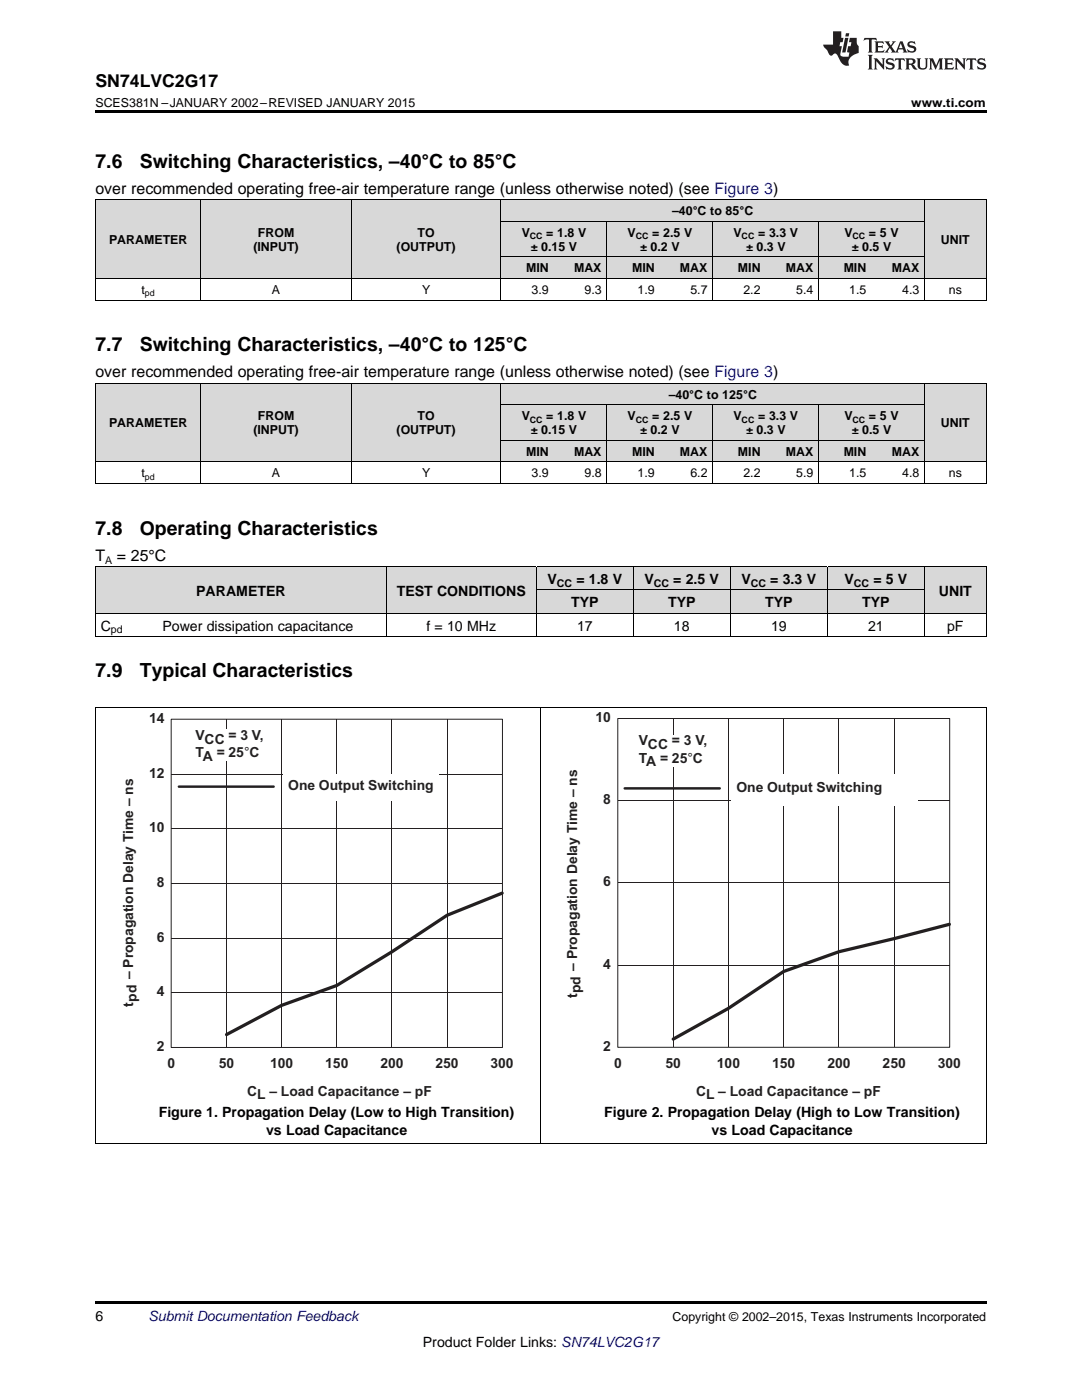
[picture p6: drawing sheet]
<svg xmlns="http://www.w3.org/2000/svg" width="216mm" height="279mm" viewBox="0 0 216 279" stroke-linecap="round" stroke-linejoin="round" font-family="sans-serif">
<g fill="#d8d8d8">
<path d="M19 113.1h12.4v9.3h-12.4z"/>
<path d="M31.4 113.1h45.7v9.3h-45.7z"/>
<path d="M77.1 113.1h30v9.3h-30z"/>
<path d="M107.1 117.8h19.3v4.6h-19.3z"/>
<path d="M126.4 117.8h19.4v4.6h-19.4z"/>
<path d="M145.8 117.8h19.3v4.6h-19.3z"/>
<path d="M165.1 117.8h19.4v4.6h-19.4z"/>
<path d="M184.5 113.1h12.3v9.3h-12.3z"/>
<path d="M107.1 113.1h19.3v4.7h-19.3z"/>
<path d="M126.4 113.1h19.4v4.7h-19.4z"/>
<path d="M145.8 113.1h19.3v4.7h-19.3z"/>
<path d="M165.1 113.1h19.4v4.7h-19.4z"/>
<path d="M19 76.5h21.1v15.8h-21.1z"/>
<path d="M40.1 76.5h30v15.8h-30z"/>
<path d="M70.1 76.5h29.9v15.8h-29.9z"/>
<path d="M100 87.9h10.6v4.4h-10.6z"/>
<path d="M110.6 87.9h10.5v4.4h-10.5z"/>
<path d="M121.1 87.9h10.6v4.4h-10.6z"/>
<path d="M131.7 87.9h10.6v4.4h-10.6z"/>
<path d="M142.3 87.9h10.5v4.4h-10.5z"/>
<path d="M152.8 87.9h10.6v4.4h-10.6z"/>
<path d="M163.4 87.9h10.6v4.4h-10.6z"/>
<path d="M174 87.9h10.5v4.4h-10.5z"/>
<path d="M184.5 76.5h12.3v15.8h-12.3z"/>
<path d="M100 80.8h10.6v7.1h-10.6z"/>
<path d="M110.6 80.8h10.5v7.1h-10.5z"/>
<path d="M121.1 80.8h10.6v7.1h-10.6z"/>
<path d="M131.7 80.8h10.6v7.1h-10.6z"/>
<path d="M142.3 80.8h10.5v7.1h-10.5z"/>
<path d="M152.8 80.8h10.6v7.1h-10.6z"/>
<path d="M163.4 80.8h10.6v7.1h-10.6z"/>
<path d="M174 80.8h10.5v7.1h-10.5z"/>
<path d="M100 76.5h10.6v4.3h-10.6z"/>
<path d="M110.6 76.5h10.5v4.3h-10.5z"/>
<path d="M121.1 76.5h10.6v4.3h-10.6z"/>
<path d="M131.7 76.5h10.6v4.3h-10.6z"/>
<path d="M142.3 76.5h10.5v4.3h-10.5z"/>
<path d="M152.8 76.5h10.6v4.3h-10.6z"/>
<path d="M163.4 76.5h10.6v4.3h-10.6z"/>
<path d="M174 76.5h10.5v4.3h-10.5z"/>
<path d="M19 39.9h21.1v15.7h-21.1z"/>
<path d="M40.1 39.9h30v15.7h-30z"/>
<path d="M70.1 39.9h29.9v15.7h-29.9z"/>
<path d="M100 51.3h10.6v4.3h-10.6z"/>
<path d="M110.6 51.3h10.5v4.3h-10.5z"/>
<path d="M121.1 51.3h10.6v4.3h-10.6z"/>
<path d="M131.7 51.3h10.6v4.3h-10.6z"/>
<path d="M142.3 51.3h10.5v4.3h-10.5z"/>
<path d="M152.8 51.3h10.6v4.3h-10.6z"/>
<path d="M163.4 51.3h10.6v4.3h-10.6z"/>
<path d="M174 51.3h10.5v4.3h-10.5z"/>
<path d="M184.5 39.9h12.3v15.7h-12.3z"/>
<path d="M100 44.2h10.6v7.1h-10.6z"/>
<path d="M110.6 44.2h10.5v7.1h-10.5z"/>
<path d="M121.1 44.2h10.6v7.1h-10.6z"/>
<path d="M131.7 44.2h10.6v7.1h-10.6z"/>
<path d="M142.3 44.2h10.5v7.1h-10.5z"/>
<path d="M152.8 44.2h10.6v7.1h-10.6z"/>
<path d="M163.4 44.2h10.6v7.1h-10.6z"/>
<path d="M174 44.2h10.5v7.1h-10.5z"/>
<path d="M100 39.9h10.6v4.3h-10.6z"/>
<path d="M110.6 39.9h10.5v4.3h-10.5z"/>
<path d="M121.1 39.9h10.6v4.3h-10.6z"/>
<path d="M131.7 39.9h10.6v4.3h-10.6z"/>
<path d="M142.3 39.9h10.5v4.3h-10.5z"/>
<path d="M152.8 39.9h10.6v4.3h-10.6z"/>
<path d="M163.4 39.9h10.6v4.3h-10.6z"/>
<path d="M174 39.9h10.5v4.3h-10.5z"/>
</g>
<path d="M19 228.3h.2zM196.7 228.3h.1zM19 259.7h177.8v.5h-177.8z" fill="#000"/>
<path d="M19.1 141.1v87.2M107.9 141.1v87.2M196.8 141.1v87.2M19 228.3h177.8" fill="none" stroke="#000" stroke-width=".2"/>
<path d="M34.2 143.5h66.1v65.5h-66.1zM34.2 154.5h66M45.2 143.6v65.4M56.2 143.6v65.4M67.2 143.6v65.4M78.2 143.6v65.4M89.2 143.6v65.4M34.2 176.3h66M34.2 165.4h66M34.2 198.1h66M34.2 187.2h66" fill="none" stroke="#231f20" stroke-width=".2"/>
<path d="M100.2 178.2l-11 4.5-11 7.3-11 6.7-11 3.9-11 5.9" fill="none" stroke="#231f20" stroke-width=".65"/>
<path d="M38 145.6h16.5v6.3h-16.5z" fill-rule="evenodd" fill="#fff"/>
<path d="M35.7 157h18.9" fill="none" stroke="#231f20" stroke-width=".49"/>
<path d="M56.5 154.5h31v5.2h-31z" fill-rule="evenodd" fill="#fff"/>
<path d="M123.3 143.4h66.2v65.6h-66.2zM123.3 159.8h66.2M134.3 143.5v65.5M145.4 143.5v65.5M156.4 143.5v65.5M167.4 143.5v65.5M178.4 143.5v65.5M123.3 176.2h66.2M123.3 192.6h66.2" fill="none" stroke="#231f20" stroke-width=".2"/>
<path d="M189.4 184.5l-11 2.8-11 2.6-11 4-11 7.3-11.1 6.2" fill="none" stroke="#231f20" stroke-width=".65"/>
<g fill="#fff">
<path d="M126.4 146.7h16.6v6.3h-16.6z" fill-rule="evenodd"/>
<path d="M145.9 154.5h37.3v6.4h-37.3z" fill-rule="evenodd"/>
</g>
<path d="M124.6 157.3h19" fill="none" stroke="#231f20" stroke-width=".49"/>
<g fill="none" stroke="#000" stroke-width=".2">
<path d="M19 39.8h177.8M19.1 39.9v20M40.1 39.9v20M70 39.9v20M100 39.9v20M184.4 39.9v20M196.8 39.9v20M19 59.9h177.8M19 55.6h177.8M100 51.3h84.5M100 44.2h84.5M121.1 44.2v15.7"/>
<path d="M142.2 44.2v15.7M163.3 44.2v15.7M19 76.5h177.8M19.1 76.5v20.1M40.1 76.5v20.1M70 76.5v20.1M100 76.5v20.1M184.4 76.5v20.1M196.8 76.5v20.1M19 96.5h177.8M19 92.2h177.8M100 87.9h84.5"/>
<path d="M100 80.8h84.5M121.1 80.8v15.8M142.2 80.8v15.8M163.3 80.8v15.8M19 113.1h177.8M19.1 113.1v14M77.1 113.1v14M107 113.1v14M107.1 117.7h77.4M126.3 113.1v14M145.7 113.1v14M165.1 113.1v14"/>
<path d="M184.4 113.1v14M196.8 113.1v14M19 127.1h177.8M19 122.4h177.8M19 141.1h177.8"/>
</g>
<g fill="#000">
<path d="M19 22h177.8v.5h-177.8zM19 59.9h.2zM70 59.9h.1zM99.9 59.9h.1zM110.5 59.9h.1zM121 59.9h.1zM131.6 59.9h.1zM142.2 59.9h.1zM152.7 59.9h.1zM163.3 59.9h.1zM173.8 59.9h.2zM184.4 59.9h.1z"/>
<path d="M196.7 59.9h.1z"/>
</g>
<g fill="#231f20">
<path d="M172.5 7.6l-.1 .5 .4-.2h.6v.1v2.1l-.2 .4h.9l-.2-.4v-2.1l.1-.1h.5l.5 .2-.2-.5zM174.5 8.3l.2 .3v1.5l-.2 .4h1.8l.2-.6a1.04 1.04 0 0 1-1.3 .2v-.7h.6l.3 .2v-.6l-.3 .2h-.6v-.6l.8-.1 .4 .3-.2-.5zM176.5 8.3l.9 1.1-.9 1.1h.8l-.2-.2 .4-.7 .5 .7-.2 .2h1.5l-.2-.2 .2-.4h.9l.1 .4-.2 .2h1l-.3-.3-.7-1.9h-.5l-.9 2-.8-1 .9-1h-.8l.1 .3-.4 .5-.3-.6 .1-.2zM179.7 8.6l.4 1h-.7zM181.3 8.4a.63 .63 0 0 0-.2 .7 .63 .63 0 0 0 .6 .4l.6 .2 .1 .2a.75 .75 0 0 1-.7 .4 .75 .75 0 0 1-.6-.5l.1 .7 .1-.1a1.11 1.11 0 0 0 1.5-.6 1.13 1.13 0 0 0-1.2-.8l-.1-.4a1.04 1.04 0 0 1 1.2 .2l-.2-.5-.2 .1-.4-.2zM173.2 10.9l.2 .4v2.2l-.2 .4h1l-.3-.4v-2.2l.3-.4zM174.3 11.6l.3 .4v1.5l-.3 .4h.8l-.2-.4v-1.3l1.5 1.7v-1.9l.2-.4h-.7l.2 .4v.9l-1.1-1.3zM177 11.8a.62 .62 0 0 0-.2 .7 .62 .62 0 0 0 .6 .4l.6 .1 .1 .3a.76 .76 0 0 1-.7 .3 .76 .76 0 0 1-.7-.4l.2 .7 .1-.1a1.11 1.11 0 0 0 1.5-.6 1.13 1.13 0 0 0-1.2-.8l-.1-.4a1.04 1.04 0 0 1 1.2 .2l-.2-.6-.2 .1-.5-.1zM178.7 11.6l-.2 .6a.61 .61 0 0 1 .8-.3v1.6l-.2 .4h.9l-.2-.4v-1.6a.63 .63 0 0 1 .7 .3l-.1-.6zM180.6 11.6l.3 .4v1.5l-.3 .4h1l-.2-.2-.1-.8 .6 .2a.76 .76 0 0 0 1.2 .7l-1-1a.58 .58 0 0 0 .6-.5 .58 .58 0 0 0-.5-.6zM181.4 11.9h.1a.45 .45 0 0 1 .5 .1 .45 .45 0 0 1 .1 .5l-.8 .2zM182.9 11.6l.2 .2a2.17 2.17 0 0 0 .3 1.9 .99 .99 0 0 0 1.6-.6v-1.1l.2-.4h-.7l.2 .2a1.92 1.92 0 0 1-.2 1.8 .6 .6 0 0 1-.9-.5v-1.1l.2-.4zM185.4 11.6l.2 .4v1.5l-.2 .4h.7l-.2-.4v-1.4l.8 1.8 .8-1.8v1.4l-.2 .4h.9l-.2-.4v-1.5l.2-.4h-.8l-.6 1.5-.6-1.5zM188.4 11.6l.2 .4v1.5l-.2 .4h1.8l.1-.6a1.04 1.04 0 0 1-1.2 .1v-.6h.5l.4 .2v-.6l-.4 .2h-.5v-.7h.8l.3 .3-.1-.6zM190.5 11.6l.2 .4v1.5l-.2 .4h.7l-.2-.4v-1.3l1.5 1.7v-1.9l.2-.4h-.7l.2 .4v.9l-1.1-1.3zM192.9 11.6l-.1 .6a.61 .61 0 0 1 .7-.3l.1 1.6-.3 .4h1l-.3-.4 .1-1.6a.63 .63 0 0 1 .7 .3l-.1-.6zM195.2 11.8a.62 .62 0 0 0-.2 .7 .62 .62 0 0 0 .6 .4l.6 .1 .1 .3a.76 .76 0 0 1-.7 .3 .76 .76 0 0 1-.6-.4l.1 .7 .1-.1a1.11 1.11 0 0 0 1.6-.6 1.13 1.13 0 0 0-1.3-.8l-.1-.4a1.04 1.04 0 0 1 1.2 .2l-.1-.6-.2 .1-.5-.1z"/>
<path d="M166.2 6.3v2.6h-1.9v.4l.8 .9a.91 .91 0 0 0 1 .8 .56 .56 0 0 1 .5-.3 .56 .56 0 0 1 .5 .3l.4 .8a1.53 1.53 0 0 0 1.9 1.2 1.54 1.54 0 0 1 1-2.1l.9-.3v-1.4a1.52 1.52 0 0 1-.4-1.6h-1.3l-.2 .8h.5l-.2 .8h-.5l-.1 1v.2l.4 .1-.2 .8a1.93 1.93 0 0 1-1.6-.3l.3-1.8h-.5l.2-.8h.4l.2-.8h-.4v-1.3zM168.6 7.6l-.6 2.9h.7l.6-2.9zM168.8 6.6l-.1 .7h.6l.2-.7z"/>
</g>
<g font-size="3.9">
<text x="19" y="33.5">7.6</text>
<text x="27.9" y="33.5">Switching Characteristics, –40°C to 85°C</text>
<text x="19" y="70.1">7.7</text>
<text x="27.9" y="70.1">Switching Characteristics, –40°C to 125°C</text>
<text x="19" y="106.7">7.8</text>
<text x="27.9" y="106.7">Operating Characteristics</text>
<text x="19" y="135.2">7.9</text>
<text x="27.9" y="135.2">Typical Characteristics</text>
</g>
<text font-size="3.5" x="19" y="17.3">SN74LVC2G17</text>
<g font-size="3.2">
<text x="19" y="38.6">over recommended operating free-air temperature range (unless otherwise noted) (see Figure 3)</text>
<text x="19" y="75.2">over recommended operating free-air temperature range (unless otherwise noted) (see Figure 3)</text>
<text x="19" y="111.9">T</text>
<text x="23.3" y="111.9">= 25°C</text>
</g>
<g font-size="2.8">
<text x="39.2" y="118.9">PARAMETER</text>
<text x="79.2" y="118.9">TEST CONDITIONS</text>
<text x="109.3" y="116.5">V</text>
<text x="115" y="116.5">= 1.8 V</text>
<text x="128.6" y="116.5">V</text>
<text x="134.3" y="116.5">= 2.5 V</text>
<text x="148" y="116.5">V</text>
<text x="153.7" y="116.5">= 3.3 V</text>
<text x="168.5" y="116.5">V</text>
<text x="174.3" y="116.5">= 5 V</text>
<text x="187.4" y="118.9">UNIT</text>
<text x="20.1" y="125.8">C</text>
<text x="32.4" y="125.8">Power dissipation capacitance</text>
<text x="85.1" y="125.8">f = 10 MHz</text>
<text x="114" y="121.2">TYP</text>
<text x="115.1" y="125.8">17</text>
<text x="133.3" y="121.2">TYP</text>
<text x="134.5" y="125.8">18</text>
<text x="152.7" y="121.2">TYP</text>
<text x="153.8" y="125.8">19</text>
<text x="172" y="121.2">TYP</text>
<text x="173.2" y="125.8">21</text>
<text x="189" y="125.8">pF</text>
<text x="31.7" y="222.8">Figure 1. Propagation Delay (Low to High Transition)</text>
<text x="53.1" y="226.6">vs Load Capacitance</text>
<text x="120.6" y="222.8">Figure 2. Propagation Delay (High to Low Transition)</text>
<text x="142" y="226.6">vs Load Capacitance</text>
<text x="19" y="263.6">6</text>
<text x="84.4" y="268.9">Product Folder Links: SN74LVC2G17</text>
</g>
<g font-size="2.8" fill="#231f20">
<text x="29.7" y="144.3">14</text>
<text x="39" y="147.7">VCC</text>
<text x="45.6" y="147.7">= 3 V,</text>
<text x="118.8" y="144.2">10</text>
<text x="127.4" y="148.8">VCC = 3 V,</text>
<text x="29.7" y="155.2">12</text>
<text x="39" y="151.2">TA = 25°C</text>
<text x="127.4" y="152.2">TA = 25°C</text>
<text x="57.5" y="157.7">One Output Switching</text>
<text x="120.4" y="160.5">8</text>
<text x="146.9" y="158.1">One Output Switching</text>
<text x="29.7" y="166.1">10</text>
<text x="31.3" y="177">8</text>
<text x="120.4" y="176.9">6</text>
<text x="31.3" y="187.9">6</text>
<text x="120.4" y="193.3">4</text>
<text x="26.6" y="201" transform="rotate(-90 26.6 201)">tpd – Propagation Delay Time – ns</text>
<text x="31.3" y="198.8">4</text>
<text x="115.2" y="199.3" transform="rotate(-90 115.2 199.3)">tpd – Propagation Delay Time – ns</text>
<text x="31.3" y="209.7">2</text>
<text x="120.4" y="209.7">2</text>
<text x="33.4" y="213.2">0</text>
<text x="43.7" y="213.2">50</text>
<text x="53.9" y="213.2">100</text>
<text x="64.9" y="213.2">150</text>
<text x="75.9" y="213.2">200</text>
<text x="86.9" y="213.2">250</text>
<text x="97.9" y="213.2">300</text>
<text x="122.6" y="213.1">0</text>
<text x="132.8" y="213.1">50</text>
<text x="143.1" y="213.1">100</text>
<text x="154.1" y="213.1">150</text>
<text x="165.1" y="213.1">200</text>
<text x="176.1" y="213.1">250</text>
<text x="187.1" y="213.1">300</text>
<text x="49.3" y="218.6">CL – Load Capacitance – pF</text>
<text x="138.9" y="218.6">CL – Load Capacitance – pF</text>
</g>
<text font-size="2.8" fill="#0000c8" x="29.6" y="263.6">Submit Documentation Feedback</text>
<g font-size="2.5">
<text x="19" y="21.4">SCES381N –JANUARY 2002–REVISED JANUARY 2015</text>
<text x="181.8" y="21.4">www.ti.com</text>
<text x="51.5" y="47.2">FROM</text>
<text x="83.3" y="47.2">TO</text>
<text x="104.1" y="47.2">V</text>
<text x="109" y="47.2">=</text>
<text x="111.2" y="47.2">1.8 V</text>
<text x="125.2" y="47.2">V</text>
<text x="130.1" y="47.2">=</text>
<text x="132.3" y="47.2">2.5 V</text>
<text x="134.1" y="42.9">–40°C to 85°C</text>
<text x="146.4" y="47.2">V</text>
<text x="151.3" y="47.2">=</text>
<text x="153.5" y="47.2">3.3 V</text>
<text x="168.5" y="47.2">V</text>
<text x="173.4" y="47.2">= 5 V</text>
<text x="21.8" y="48.6">PARAMETER</text>
<text x="50.6" y="50.1">(INPUT)</text>
<text x="79.1" y="50.1">(OUTPUT)</text>
<text x="105.9" y="50.1">± 0.15 V</text>
<text x="127.7" y="50.1">± 0.2 V</text>
<text x="148.9" y="50.1">± 0.3 V</text>
<text x="170" y="50.1">± 0.5 V</text>
<text x="187.7" y="48.6">UNIT</text>
<text x="28.3" y="58.7">t</text>
<text x="54.3" y="58.7">A</text>
<text x="84.2" y="58.7">Y</text>
<text x="105" y="54.4">MIN</text>
<text x="106.1" y="58.7">3.9</text>
<text x="114.5" y="54.4">MAX</text>
<text x="116.6" y="58.7">9.3</text>
<text x="126.1" y="54.4">MIN</text>
<text x="127.2" y="58.7">1.9</text>
<text x="135.7" y="54.4">MAX</text>
<text x="137.8" y="58.7">5.7</text>
<text x="147.2" y="54.4">MIN</text>
<text x="148.3" y="58.7">2.2</text>
<text x="156.8" y="54.4">MAX</text>
<text x="158.9" y="58.7">5.4</text>
<text x="168.3" y="54.4">MIN</text>
<text x="169.4" y="58.7">1.5</text>
<text x="177.9" y="54.4">MAX</text>
<text x="180" y="58.7">4.3</text>
<text x="189.3" y="58.7">ns</text>
<text x="51.5" y="83.9">FROM</text>
<text x="83.3" y="83.9">TO</text>
<text x="104.1" y="83.9">V</text>
<text x="109" y="83.9">=</text>
<text x="111.2" y="83.9">1.8 V</text>
<text x="125.2" y="83.9">V</text>
<text x="130.1" y="83.9">=</text>
<text x="132.3" y="83.9">2.5 V</text>
<text x="133.5" y="79.6">–40°C to 125°C</text>
<text x="146.4" y="83.9">V</text>
<text x="151.3" y="83.9">=</text>
<text x="153.5" y="83.9">3.3 V</text>
<text x="168.5" y="83.9">V</text>
<text x="173.4" y="83.9">= 5 V</text>
<text x="21.8" y="85.3">PARAMETER</text>
<text x="50.6" y="86.7">(INPUT)</text>
<text x="79.1" y="86.7">(OUTPUT)</text>
<text x="105.9" y="86.7">± 0.15 V</text>
<text x="127.7" y="86.7">± 0.2 V</text>
<text x="148.9" y="86.7">± 0.3 V</text>
<text x="170" y="86.7">± 0.5 V</text>
<text x="187.7" y="85.3">UNIT</text>
<text x="28.3" y="95.3">t</text>
<text x="54.3" y="95.3">A</text>
<text x="84.2" y="95.3">Y</text>
<text x="105" y="91">MIN</text>
<text x="106.1" y="95.3">3.9</text>
<text x="114.5" y="91">MAX</text>
<text x="116.6" y="95.3">9.8</text>
<text x="126.1" y="91">MIN</text>
<text x="127.2" y="95.3">1.9</text>
<text x="135.7" y="91">MAX</text>
<text x="137.8" y="95.3">6.2</text>
<text x="147.2" y="91">MIN</text>
<text x="148.3" y="95.3">2.2</text>
<text x="156.8" y="91">MAX</text>
<text x="158.9" y="95.3">5.9</text>
<text x="168.3" y="91">MIN</text>
<text x="169.4" y="95.3">1.5</text>
<text x="177.9" y="91">MAX</text>
<text x="180" y="95.3">4.8</text>
<text x="189.3" y="95.3">ns</text>
<text x="134.2" y="263.6">Copyright © 2002–2015, Texas Instruments Incorporated</text>
</g>
<g font-size="2.1">
<text x="21" y="112.5">A</text>
<text x="111.1" y="117.1">CC</text>
<text x="130.5" y="117.1">CC</text>
<text x="149.8" y="117.1">CC</text>
<text x="170.4" y="117.1">CC</text>
<text x="22.1" y="126.4">pd</text>
</g>
<g font-size="1.8">
<text x="105.7" y="47.7">CC</text>
<text x="126.9" y="47.7">CC</text>
<text x="148" y="47.7">CC</text>
<text x="170.1" y="47.7">CC</text>
<text x="28.9" y="59.2">pd</text>
<text x="105.7" y="84.3">CC</text>
<text x="126.9" y="84.3">CC</text>
<text x="148" y="84.3">CC</text>
<text x="170.1" y="84.3">CC</text>
<text x="28.9" y="95.8">pd</text>
</g>
</svg>
